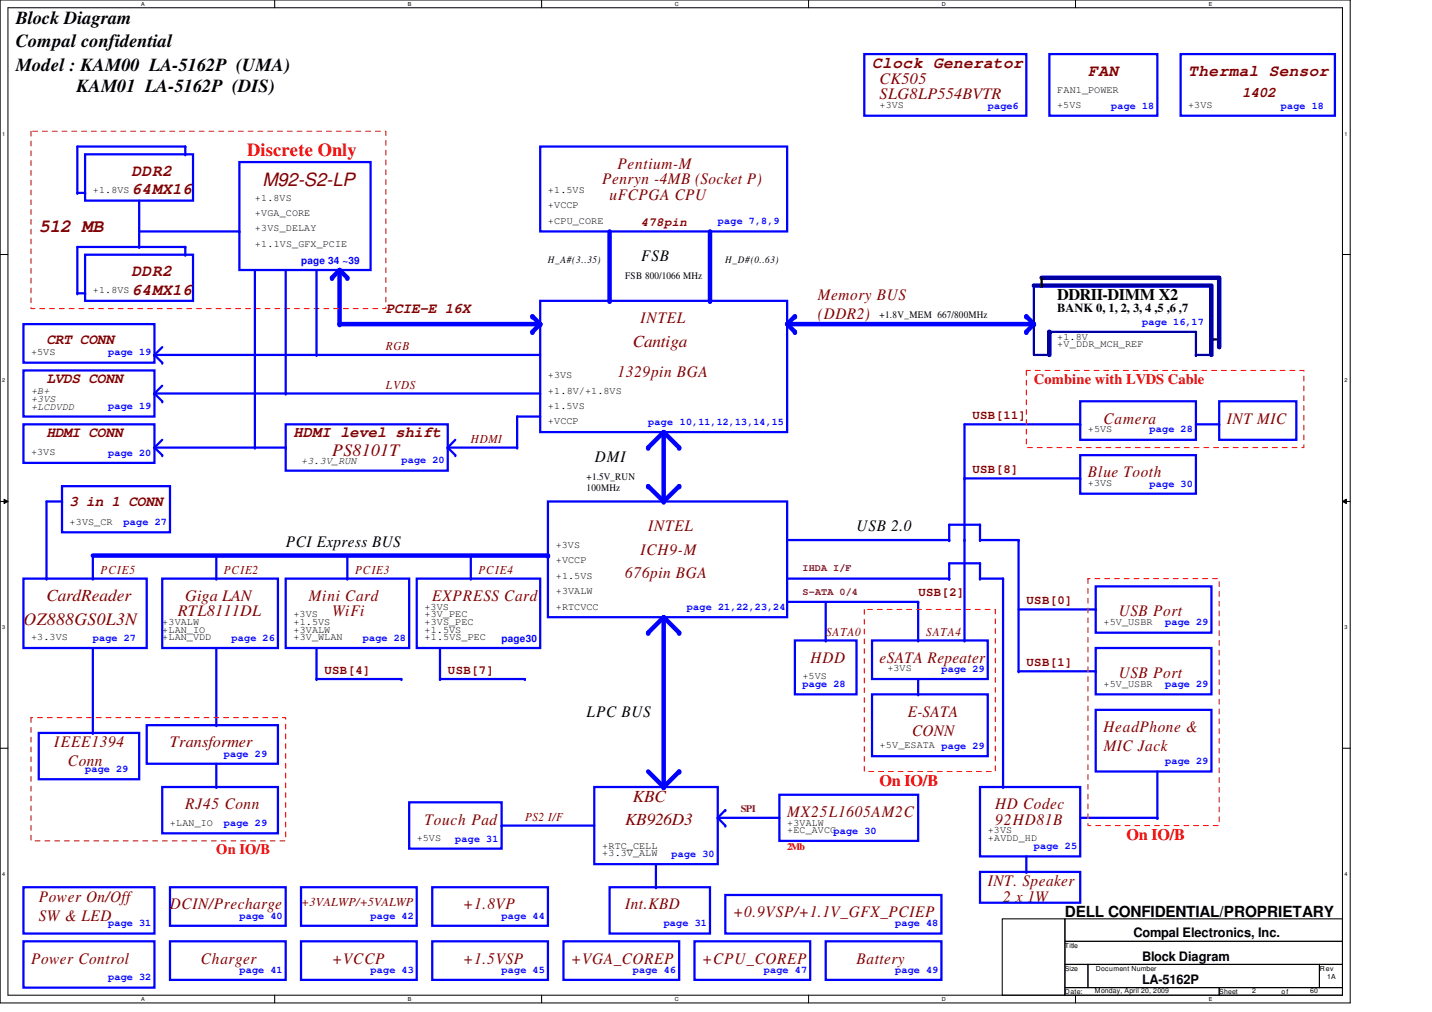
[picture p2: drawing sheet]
<svg xmlns="http://www.w3.org/2000/svg" width="297mm" height="210mm" viewBox="0 0 297 210" stroke-linecap="round" stroke-linejoin="round" font-family="sans-serif">
<path d="M0 0h280.1v208h-280.1zM1.6 1.6h276.9v204.8h-276.9z" fill="none" stroke="#000" stroke-width=".21"/>
<g fill="#fff">
<path d="M29.3 .2h.7v1.2h-.7z"/>
<path d="M29.3 206.6h.7v1.2h-.7z"/>
</g>
<path d="M57 0v1.6M57 206.4v1.6" fill="none" stroke="#000" stroke-width=".21"/>
<g fill="#fff">
<path d="M84.6 .2h.7v1.2h-.7z"/>
<path d="M84.6 206.6h.7v1.2h-.7z"/>
</g>
<path d="M112.3 0v1.6M112.3 206.4v1.6" fill="none" stroke="#000" stroke-width=".21"/>
<g fill="#fff">
<path d="M140 .2h.8v1.2h-.8z"/>
<path d="M140 206.6h.8v1.2h-.8z"/>
</g>
<path d="M167.7 0v1.6M167.7 206.4v1.6" fill="none" stroke="#000" stroke-width=".21"/>
<g fill="#fff">
<path d="M195.4 .2h.7v1.2h-.7z"/>
<path d="M195.4 206.6h.7v1.2h-.7z"/>
</g>
<path d="M223.1 0v1.6M223.1 206.4v1.6" fill="none" stroke="#000" stroke-width=".21"/>
<g fill="#fff">
<path d="M250.7 .2h.8v1.2h-.8z"/>
<path d="M250.7 206.6h.8v1.2h-.8z"/>
<path d="M.5 27.2h.6v1.2h-.6z"/>
<path d="M278.9 27.2h.6v1.2h-.6z"/>
<path d="M.5 78.4h.6v1.1h-.6z"/>
<path d="M278.9 78.4h.6v1.1h-.6z"/>
</g>
<path d="M0 52.8h1.6M278.5 52.8h1.6" fill="none" stroke="#000" stroke-width=".21"/>
<g fill="#fff">
<path d="M.5 129.6h.6v1.2h-.6z"/>
<path d="M278.9 129.6h.6v1.2h-.6z"/>
</g>
<path d="M0 104h1.6M.8 103.5l.8 .5-.8 .4zM278.5 104l.8-.5v.9zM278.5 104h1.6" fill="none" stroke="#000" stroke-width=".21"/>
<path d="M.8 103.5l.8 .5-.8 .4zM278.5 104l.8-.5v.9z" fill="#000"/>
<g fill="#fff">
<path d="M.5 180.8h.6v1.1h-.6z"/>
<path d="M278.9 180.8h.6v1.1h-.6z"/>
</g>
<path d="M0 155.2h1.6M278.5 155.2h1.6M207.9 190.6h13v15.8h-13zM220.9 190.6h57.6v4.6h-57.6zM220.9 195.2h57.6v4.8h-57.6zM220.9 200h4.8v4.9h-4.8zM220.9 204.9h32v1.5h-32zM225.7 200h48v4.9h-48zM252.9 204.9h25.6v1.5h-25.6zM273.7 200h4.8v4.9h-4.8z" fill="none" stroke="#000" stroke-width=".21"/>
<path d="M137.7 89.6l3.2 3.2" fill="none" stroke="#00f" stroke-width=".93"/>
<circle cx="140.9" cy="92.8" r=".47" fill="#00f"/>
<path d="M137.7 89.6l-3.3 3.2" fill="none" stroke="#00f" stroke-width=".93"/>
<circle cx="134.4" cy="92.8" r=".47" fill="#00f"/>
<path d="M217.7 11.2h22.4v12.8h-22.4zM112.1 30.4h51.2v17.6h-51.2z" fill="none" stroke="#00f" stroke-width=".47"/>
<path d="M126.4 48v14.4" fill="none" stroke="#00f" stroke-width=".93"/>
<circle cx="126.4" cy="62.4" r=".47" fill="#00f"/>
<path d="M112.1 62.4h51.2v27.2h-51.2zM84.9 166.4h19.2v9.6h-19.2zM104.1 171.2h19.2M123.3 163.2h25.6v16h-25.6z" fill="none" stroke="#00f" stroke-width=".47"/>
<circle cx="104.1" cy="171.2" r=".23" fill="#00f"/>
<path d="M244.9 11.2h32v12.8h-32zM113.7 104h49.6v24h-49.6z" fill="none" stroke="#00f" stroke-width=".47"/>
<path d="M137.7 128l-3.3 3.2" fill="none" stroke="#00f" stroke-width=".93"/>
<circle cx="134.4" cy="131.2" r=".47" fill="#00f"/>
<path d="M137.7 128l3.2 3.2" fill="none" stroke="#00f" stroke-width=".93"/>
<circle cx="140.9" cy="131.2" r=".47" fill="#00f"/>
<path d="M171.3 124.8v8" fill="none" stroke="#00f" stroke-width=".47"/>
<circle cx="171.3" cy="132.8" r=".23" fill="#00f"/>
<path d="M163.3 120h33.6M164.9 132.8h12.8v11.2h-12.8z" fill="none" stroke="#00f" stroke-width=".47"/>
<circle cx="196.9" cy="120" r=".23" fill="#00f"/>
<path d="M19.3 115.2h94.4" fill="none" stroke="#00f" stroke-width=".93"/>
<circle cx="113.7" cy="115.2" r=".47" fill="#00f"/>
<path d="M140.9 160l-3.2 3.2" fill="none" stroke="#00f" stroke-width=".93"/>
<circle cx="140.9" cy="160" r=".47" fill="#00f"/>
<path d="M137.7 128v35.2" fill="none" stroke="#00f" stroke-width=".93"/>
<circle cx="137.7" cy="163.2" r=".47" fill="#00f"/>
<path d="M134.4 160l3.3 3.2" fill="none" stroke="#00f" stroke-width=".93"/>
<circle cx="137.7" cy="163.2" r=".47" fill="#00f"/>
<path d="M163.3 124.8h27.2" fill="none" stroke="#00f" stroke-width=".47"/>
<circle cx="190.5" cy="124.8" r=".23" fill="#00f"/>
<path d="M163.3 112h33.6" fill="none" stroke="#00f" stroke-width=".47"/>
<circle cx="196.9" cy="112" r=".23" fill="#00f"/>
<path d="M134.4 100.8l3.3 3.2" fill="none" stroke="#00f" stroke-width=".93"/>
<circle cx="134.4" cy="100.8" r=".47" fill="#00f"/>
<path d="M140.9 100.8l-3.2 3.2" fill="none" stroke="#00f" stroke-width=".93"/>
<circle cx="140.9" cy="100.8" r=".47" fill="#00f"/>
<path d="M137.7 89.6v14.4" fill="none" stroke="#00f" stroke-width=".93"/>
<circle cx="137.7" cy="104" r=".47" fill="#00f"/>
<path d="M248.1 73.6h3.2" fill="none" stroke="#0000a0" stroke-width=".47"/>
<circle cx="248.1" cy="73.6" r=".23" fill="#0000a0"/>
<path d="M251.3 70.4h1.6" fill="none" stroke="#000" stroke-width=".47"/>
<circle cx="251.3" cy="70.4" r=".23" fill="#000"/>
<path d="M211.3 139.2h16" fill="none" stroke="#00f" stroke-width=".47"/>
<circle cx="227.3" cy="139.2" r=".23" fill="#00f"/>
<path d="M163.3 67.2l1.6 1.6" fill="none" stroke="#00f" stroke-width=".93"/>
<circle cx="164.9" cy="68.8" r=".47" fill="#00f"/>
<path d="M214.5 67.2l-1.6 1.6" fill="none" stroke="#00f" stroke-width=".93"/>
<circle cx="212.9" cy="68.8" r=".47" fill="#00f"/>
<path d="M217.7 68.8h30.4" fill="none" stroke="#0000a0" stroke-width=".47"/>
<circle cx="248.1" cy="68.8" r=".23" fill="#0000a0"/>
<path d="M164.9 65.6l-1.6 1.6" fill="none" stroke="#00f" stroke-width=".93"/>
<circle cx="164.9" cy="65.6" r=".47" fill="#00f"/>
<path d="M163.3 67.2h51.2" fill="none" stroke="#00f" stroke-width=".93"/>
<circle cx="214.5" cy="67.2" r=".47" fill="#00f"/>
<path d="M214.5 59.2h36.8v14.4M216.1 57.6h36.8v14.4" fill="none" stroke="#0000a0" stroke-width=".93"/>
<path d="M214.5 59.2v14.4h3.2M248.1 68.8v4.8" fill="none" stroke="#0000a0" stroke-width=".47"/>
<circle cx="248.1" cy="73.6" r=".23" fill="#0000a0"/>
<path d="M217.7 68.8v4.8" fill="none" stroke="#0000a0" stroke-width=".93"/>
<circle cx="217.7" cy="68.8" r=".47" fill="#0000a0"/>
<path d="M216.1 57.6v1.6" fill="none" stroke="#000" stroke-width=".47"/>
<circle cx="216.1" cy="59.2" r=".23" fill="#000"/>
<path d="M212.9 65.6l1.6 1.6" fill="none" stroke="#00f" stroke-width=".93"/>
<circle cx="212.9" cy="65.6" r=".47" fill="#00f"/>
<path d="M200.1 99.2v12.8" fill="none" stroke="#00f" stroke-width=".47"/>
<circle cx="200.1" cy="112" r=".23" fill="#00f"/>
<path d="M208.1 120v43.2M227.3 134.4h24v9.6h-24zM126.4 184h20.9v9.6h-20.9z" fill="none" stroke="#00f" stroke-width=".47"/>
<circle cx="208.1" cy="163.2" r=".23" fill="#00f"/>
<path d="M224.1 169.6h16" fill="none" stroke="#00f" stroke-width=".47"/>
<circle cx="240.1" cy="169.6" r=".23" fill="#00f"/>
<path d="M227.3 147.2h24v12.8h-24zM240.1 160v9.6" fill="none" stroke="#00f" stroke-width=".47"/>
<circle cx="240.1" cy="169.6" r=".23" fill="#00f"/>
<path d="M200.1 88v11.2" fill="none" stroke="#00f" stroke-width=".47"/>
<circle cx="200.1" cy="99.2" r=".23" fill="#00f"/>
<path d="M200.1 99.2h24M224.1 94.4h24v8h-24z" fill="none" stroke="#00f" stroke-width=".47"/>
<circle cx="224.1" cy="99.2" r=".23" fill="#00f"/>
<path d="M200.1 88h24M224.1 83.2h24v8h-24z" fill="none" stroke="#00f" stroke-width=".47"/>
<circle cx="224.1" cy="88" r=".23" fill="#00f"/>
<path d="M136.1 179.2v4.8" fill="none" stroke="#00f" stroke-width=".47"/>
<circle cx="136.1" cy="184" r=".23" fill="#00f"/>
<path d="M179.3 11.2h33.6v12.8h-33.6zM211.3 126.4h16" fill="none" stroke="#00f" stroke-width=".47"/>
<circle cx="227.3" cy="126.4" r=".23" fill="#00f"/>
<path d="M65.7 134.4v6.4M227.3 121.6h24v9.6h-24z" fill="none" stroke="#00f" stroke-width=".47"/>
<circle cx="65.7" cy="140.8" r=".23" fill="#00f"/>
<path d="M72 115.2v4.8" fill="none" stroke="#00f" stroke-width=".47"/>
<circle cx="72" cy="120" r=".23" fill="#00f"/>
<path d="M97.7 115.2v4.8M59.3 120h25.6v14.4h-25.6z" fill="none" stroke="#00f" stroke-width=".47"/>
<circle cx="97.7" cy="120" r=".23" fill="#00f"/>
<path d="M86.4 120h25.7v14.4h-25.7zM91.3 140.8h17.6" fill="none" stroke="#00f" stroke-width=".47"/>
<circle cx="108.9" cy="140.8" r=".23" fill="#00f"/>
<path d="M91.3 134.4v6.4" fill="none" stroke="#00f" stroke-width=".47"/>
<circle cx="91.3" cy="140.8" r=".23" fill="#00f"/>
<path d="M65.7 140.8h17.6" fill="none" stroke="#00f" stroke-width=".47"/>
<circle cx="83.3" cy="140.8" r=".23" fill="#00f"/>
<path d="M19.3 115.2v4.8M4.9 120h25.5v14.4h-25.5z" fill="none" stroke="#00f" stroke-width=".47"/>
<circle cx="19.3" cy="120" r=".23" fill="#00f"/>
<path d="M19.3 134.4v17.6" fill="none" stroke="#00f" stroke-width=".47"/>
<circle cx="19.3" cy="152" r=".23" fill="#00f"/>
<path d="M44.9 115.2v4.8" fill="none" stroke="#00f" stroke-width=".47"/>
<circle cx="44.9" cy="120" r=".23" fill="#00f"/>
<path d="M33.7 120h24v14.4h-24zM44.9 134.4v16M8 152h20.9v9.6h-20.9zM30.4 150.4h27.3v8h-27.3z" fill="none" stroke="#00f" stroke-width=".47"/>
<circle cx="44.9" cy="150.4" r=".23" fill="#00f"/>
<path d="M6.4 148.8h52.9v25.6h-52.9z" fill="none" stroke="#f00" stroke-width=".21" stroke-dasharray="1 1 1 1 1 1 1 1"/>
<path d="M9.6 104v16" fill="none" stroke="#00f" stroke-width=".47"/>
<circle cx="9.6" cy="120" r=".23" fill="#00f"/>
<path d="M211.3 112v27.2" fill="none" stroke="#00f" stroke-width=".47"/>
<circle cx="211.3" cy="139.2" r=".23" fill="#00f"/>
<path d="M4.9 76.8h27.1v9.6h-27.1zM32 73.6l1.7 1.6" fill="none" stroke="#00f" stroke-width=".47"/>
<circle cx="33.7" cy="75.2" r=".23" fill="#00f"/>
<path d="M70.4 67.2h41.7" fill="none" stroke="#00f" stroke-width=".93"/>
<circle cx="112.1" cy="67.2" r=".47" fill="#00f"/>
<path d="M32 73.6h80.1" fill="none" stroke="#00f" stroke-width=".47"/>
<circle cx="32" cy="73.6" r=".23" fill="#00f"/>
<path d="M4.9 67.2h27.1v8h-27.1z" fill="none" stroke="#00f" stroke-width=".47"/>
<path d="M70.4 56v11.2" fill="none" stroke="#00f" stroke-width=".93"/>
<circle cx="70.4" cy="67.2" r=".47" fill="#00f"/>
<path d="M110.4 65.6l1.7 1.6" fill="none" stroke="#00f" stroke-width=".93"/>
<circle cx="110.4" cy="65.6" r=".47" fill="#00f"/>
<path d="M33.7 72l-1.7 1.6" fill="none" stroke="#00f" stroke-width=".47"/>
<circle cx="32" cy="73.6" r=".23" fill="#00f"/>
<path d="M112.1 67.2l-1.7 1.6" fill="none" stroke="#00f" stroke-width=".93"/>
<circle cx="110.4" cy="68.8" r=".47" fill="#00f"/>
<path d="M6.4 27.2h73.6v36.8h-73.6z" fill="none" stroke="#f00" stroke-width=".21" stroke-dasharray="1 1 1 1 1 1 1 1"/>
<path d="M150.4 168l-1.5 1.6" fill="none" stroke="#00f" stroke-width=".47"/>
<circle cx="150.4" cy="168" r=".23" fill="#00f"/>
<path d="M148.9 169.6l1.5 1.6" fill="none" stroke="#00f" stroke-width=".47"/>
<circle cx="150.4" cy="171.2" r=".23" fill="#00f"/>
<path d="M148.9 169.6h12.8" fill="none" stroke="#00f" stroke-width=".47"/>
<circle cx="148.9" cy="169.6" r=".23" fill="#00f"/>
<path d="M147.3 48v14.4" fill="none" stroke="#00f" stroke-width=".93"/>
<circle cx="147.3" cy="62.4" r=".47" fill="#00f"/>
<path d="M33.7 80l-1.7 1.6" fill="none" stroke="#00f" stroke-width=".47"/>
<circle cx="32" cy="81.6" r=".23" fill="#00f"/>
<path d="M32 81.6h80.1" fill="none" stroke="#00f" stroke-width=".47"/>
<circle cx="32" cy="81.6" r=".23" fill="#00f"/>
<path d="M32 81.6l1.7 1.6" fill="none" stroke="#00f" stroke-width=".47"/>
<circle cx="33.7" cy="83.2" r=".23" fill="#00f"/>
<path d="M4.9 88h27.1v8h-27.1zM9.6 104h3.3" fill="none" stroke="#00f" stroke-width=".47"/>
<circle cx="12.9" cy="104" r=".23" fill="#00f"/>
<path d="M32 92.8h27.3M12.9 100.8h22.4v9.6h-22.4z" fill="none" stroke="#00f" stroke-width=".47"/>
<circle cx="59.3" cy="92.8" r=".23" fill="#00f"/>
<path d="M33.7 91.2l-1.7 1.6" fill="none" stroke="#00f" stroke-width=".47"/>
<circle cx="32" cy="92.8" r=".23" fill="#00f"/>
<path d="M32 92.8l1.7 1.6" fill="none" stroke="#00f" stroke-width=".47"/>
<circle cx="33.7" cy="94.4" r=".23" fill="#00f"/>
<path d="M59.3 88h33.6v9.6h-33.6zM94.4 91.2l-1.5 1.6" fill="none" stroke="#00f" stroke-width=".47"/>
<circle cx="92.9" cy="92.8" r=".23" fill="#00f"/>
<path d="M92.9 92.8h14.4" fill="none" stroke="#00f" stroke-width=".47"/>
<circle cx="92.9" cy="92.8" r=".23" fill="#00f"/>
<path d="M92.9 92.8l1.5 1.6" fill="none" stroke="#00f" stroke-width=".47"/>
<circle cx="94.4" cy="94.4" r=".23" fill="#00f"/>
<path d="M107.3 86.4h4.8" fill="none" stroke="#00f" stroke-width=".47"/>
<circle cx="107.3" cy="86.4" r=".23" fill="#00f"/>
<path d="M107.3 86.4v6.4" fill="none" stroke="#00f" stroke-width=".47"/>
<circle cx="107.3" cy="92.8" r=".23" fill="#00f"/>
<path d="M190.5 124.8v8M4.9 184h27.1v9.6h-27.1zM4.9 195.2h27.1v9.7h-27.1z" fill="none" stroke="#00f" stroke-width=".47"/>
<circle cx="190.5" cy="132.8" r=".23" fill="#00f"/>
<path d="M180.9 132.8h24v8h-24zM190.5 140.8v3.2" fill="none" stroke="#00f" stroke-width=".47"/>
<circle cx="190.5" cy="144" r=".23" fill="#00f"/>
<path d="M180.9 144h24v12.8h-24zM203.3 163.2h20.8v14.4h-20.8zM212.9 177.6v3.2M203.3 180.8h20.8v6.4h-20.8z" fill="none" stroke="#00f" stroke-width=".47"/>
<path d="M179.3 126.4h27.2v33.6h-27.2z" fill="none" stroke="#f00" stroke-width=".21" stroke-dasharray="1 1 1 1 1 1 1 1"/>
<circle cx="212.9" cy="180.8" r=".23" fill="#00f"/>
<path d="M44.9 158.4v4.8" fill="none" stroke="#00f" stroke-width=".47"/>
<circle cx="44.9" cy="163.2" r=".23" fill="#00f"/>
<path d="M52.9 56v36.8M33.7 163.2h24v9.6h-24z" fill="none" stroke="#00f" stroke-width=".47"/>
<path d="M212.9 76.8h57.6v16h-57.6z" fill="none" stroke="#f00" stroke-width=".21" stroke-dasharray="1 1 1 1 1 1 1 1"/>
<circle cx="52.9" cy="92.8" r=".23" fill="#00f"/>
<path d="M59.3 56v25.6" fill="none" stroke="#00f" stroke-width=".47"/>
<circle cx="59.3" cy="81.6" r=".23" fill="#00f"/>
<path d="M65.7 56v17.6" fill="none" stroke="#00f" stroke-width=".47"/>
<circle cx="65.7" cy="73.6" r=".23" fill="#00f"/>
<path d="M17.6 32h22.4v9.6h-22.4zM17.6 52.8h22.4v9.6h-22.4zM28.9 48h20.8" fill="none" stroke="#00f" stroke-width=".47"/>
<circle cx="49.7" cy="48" r=".23" fill="#00f"/>
<path d="M49.7 33.6h27.2v22.4h-27.2z" fill="none" stroke="#00f" stroke-width=".47"/>
<path d="M70.4 56l-1.5 1.6" fill="none" stroke="#00f" stroke-width=".93"/>
<circle cx="68.9" cy="57.6" r=".47" fill="#00f"/>
<path d="M70.4 56l1.6 1.6" fill="none" stroke="#00f" stroke-width=".93"/>
<circle cx="72" cy="57.6" r=".47" fill="#00f"/>
<path d="M28.9 41.6v9.6" fill="none" stroke="#00f" stroke-width=".47"/>
<circle cx="28.9" cy="51.2" r=".23" fill="#00f"/>
<path d="M248.1 88h4.8M252.9 83.2h16v8h-16zM161.7 164.8h28.8v9.6h-28.8z" fill="none" stroke="#00f" stroke-width=".47"/>
<circle cx="252.9" cy="88" r=".23" fill="#00f"/>
<path d="M200.1 112v20.8M35.3 184h24v8h-24zM35.3 195.2h24v8h-24zM62.4 184h24v8h-24zM62.4 195.2h24v8h-24zM89.7 195.2h24v8h-24zM89.7 184h24v8h-24zM116.9 195.2h24v8h-24zM144.1 195.2h24v8h-24zM150.4 185.6h44.9v8h-44.9zM171.3 195.2h24v8h-24z" fill="none" stroke="#00f" stroke-width=".47"/>
<circle cx="200.1" cy="132.8" r=".23" fill="#00f"/>
<path d="M225.7 120h27.2v51.2h-27.2z" fill="none" stroke="#f00" stroke-width=".21" stroke-dasharray="1 1 1 1 1 1 1 1"/>
<path d="M16 30.4v9.6" fill="none" stroke="#00f" stroke-width=".47"/>
<circle cx="16" cy="40" r=".23" fill="#00f"/>
<path d="M16 30.4h22.4" fill="none" stroke="#00f" stroke-width=".47"/>
<circle cx="38.4" cy="30.4" r=".23" fill="#00f"/>
<path d="M38.4 30.4v1.6" fill="none" stroke="#00f" stroke-width=".47"/>
<circle cx="38.4" cy="32" r=".23" fill="#00f"/>
<path d="M16 51.2v9.6" fill="none" stroke="#00f" stroke-width=".47"/>
<circle cx="16" cy="60.8" r=".23" fill="#00f"/>
<path d="M16 51.2h22.4" fill="none" stroke="#00f" stroke-width=".47"/>
<circle cx="38.4" cy="51.2" r=".23" fill="#00f"/>
<path d="M38.4 51.2v1.6" fill="none" stroke="#00f" stroke-width=".47"/>
<circle cx="38.4" cy="52.8" r=".23" fill="#00f"/>
<path d="M16 40h1.6" fill="none" stroke="#00f" stroke-width=".47"/>
<circle cx="17.6" cy="40" r=".23" fill="#00f"/>
<path d="M16 60.8h1.6" fill="none" stroke="#00f" stroke-width=".47"/>
<circle cx="17.6" cy="60.8" r=".23" fill="#00f"/>
<path d="M196.9 108.8v3.2" fill="none" stroke="#00f" stroke-width=".47"/>
<circle cx="196.9" cy="112" r=".23" fill="#00f"/>
<path d="M196.9 108.8h6.4" fill="none" stroke="#00f" stroke-width=".47"/>
<circle cx="203.3" cy="108.8" r=".23" fill="#00f"/>
<path d="M203.3 108.8v3.2" fill="none" stroke="#00f" stroke-width=".47"/>
<circle cx="203.3" cy="112" r=".23" fill="#00f"/>
<path d="M203.3 112h8" fill="none" stroke="#00f" stroke-width=".47"/>
<circle cx="211.3" cy="112" r=".23" fill="#00f"/>
<path d="M196.9 116.8h6.4" fill="none" stroke="#00f" stroke-width=".47"/>
<circle cx="203.3" cy="116.8" r=".23" fill="#00f"/>
<path d="M196.9 116.8v3.2" fill="none" stroke="#00f" stroke-width=".47"/>
<circle cx="196.9" cy="120" r=".23" fill="#00f"/>
<path d="M203.3 116.8v3.2" fill="none" stroke="#00f" stroke-width=".47"/>
<circle cx="203.3" cy="120" r=".23" fill="#00f"/>
<path d="M203.3 120h4.8" fill="none" stroke="#00f" stroke-width=".47"/>
<circle cx="208.1" cy="120" r=".23" fill="#00f"/>
<g font-size="3.8">
<text x="3.3" y="5">Block Diagram</text>
<text x="3.3" y="9.8">Compal confidential</text>
<text x="3.3" y="14.6">Model : KAM00 LA-5162P (UMA)</text>
<text x="15.9" y="19">KAM01 LA-5162P (DIS)</text>
</g>
<text font-size="3.8" fill="#f00" x="51.3" y="32.3">Discrete Only</text>
<g font-size="3.8" fill="#800000">
<text x="54.4" y="38.6">M92-S2-LP</text>
<text x="8" y="48.1">512 MB</text>
</g>
<g font-size="3.6" fill="#800000">
<text x="68.9" y="94.5">PS8101T</text>
<text x="4.9" y="129.7">OZ888GS0L3N</text>
</g>
<g font-size="3.5" fill="#800000">
<text x="131.3" y="72">Cantiga</text>
<text x="9.6" y="124.8">CardReader</text>
<text x="131.3" y="166.4">KBC</text>
<text x="129.7" y="171.2">KB926D3</text>
</g>
<g font-size="3.3" fill="#800000">
<text x="180.9" y="14.1">Clock Generator</text>
<text x="182.5" y="17.4">CK505</text>
<text x="225.7" y="15.7">FAN</text>
<text x="246.5" y="15.7">Thermal Sensor</text>
<text x="182.5" y="20.6">SLG8LP554BVTR</text>
<text x="128.1" y="35">Pentium-M</text>
<text x="27.3" y="36.4">DDR2</text>
<text x="27.3" y="40.3">64MX16</text>
<text x="124.9" y="38.2">Penryn -4MB (Socket P)</text>
<text x="126.4" y="41.4">uFCPGA CPU</text>
<text x="27.3" y="57.2">DDR2</text>
<text x="27.3" y="61.1">64MX16</text>
<text x="169.7" y="62.2">Memory BUS</text>
<text x="132.9" y="67">INTEL</text>
<text x="169.7" y="66.2">(DDR2)</text>
<text x="128.1" y="78.2">1329pin BGA</text>
<text x="228.9" y="87.8">Camera</text>
<text x="254.5" y="87.8">INT MIC</text>
<text x="225.7" y="99">Blue Tooth</text>
<text x="134.4" y="110.2">INTEL</text>
<text x="129.7" y="119.8">676pin BGA</text>
<text x="132.9" y="115">ICH9-M</text>
<text x="38.4" y="124.6">Giga LAN</text>
<text x="64" y="124.6">Mini Card</text>
<text x="89.7" y="124.6">EXPRESS Card</text>
<text x="36.9" y="127.8">RTL8111DL</text>
<text x="68.9" y="127.8">WiFi</text>
<text x="232.1" y="127.8">USB Port</text>
<text x="168.1" y="137.4">HDD</text>
<text x="182.5" y="137.4">eSATA Repeater</text>
<text x="232.1" y="140.6">USB Port</text>
<text x="188.3" y="148.6">E-SATA</text>
<text x="11.3" y="155">IEEE1394</text>
<text x="35.3" y="155">Transformer</text>
<text x="189.2" y="152.6">CONN</text>
<text x="228.9" y="151.8">HeadPhone &amp;</text>
<text x="228.9" y="155.8">MIC Jack</text>
<text x="14.1" y="159">Conn</text>
<text x="38.4" y="167.9">RJ45 Conn</text>
<text x="206.5" y="167.9">HD Codec</text>
<text x="88" y="171">Touch Pad</text>
<text x="163.3" y="169.4">MX25L1605AM2C</text>
<text x="206.5" y="171">92HD81B</text>
<text x="204.9" y="183.9">INT. Speaker</text>
<text x="8" y="187">Power On/Off</text>
<text x="8" y="191">SW &amp; LED</text>
<text x="35.3" y="188.6">DCIN/Precharge</text>
<text x="96.1" y="188.6">+1.8VP</text>
<text x="129.7" y="188.6">Int.KBD</text>
<text x="152.1" y="190.2">+0.9VSP/+1.1V_GFX_PCIEP</text>
<text x="208.1" y="187">2 x 1W</text>
<text x="6.4" y="199.9">Power Control</text>
<text x="41.7" y="199.9">Charger</text>
<text x="68.9" y="199.9">+VCCP</text>
<text x="96.1" y="199.9">+1.5VSP</text>
<text x="118.5" y="199.9">+VGA_COREP</text>
<text x="145.7" y="199.9">+CPU_COREP</text>
<text x="177.7" y="199.9">Battery</text>
</g>
<g font-size="3.3">
<text x="133" y="54.2">FSB</text>
<text x="219.3" y="62.3">DDRII-DIMM X2</text>
<text x="123.4" y="95.8">DMI</text>
<text x="59.3" y="113.4">PCI Express BUS</text>
<text x="177.7" y="110.2">USB 2.0</text>
<text x="121.7" y="148.6">LPC BUS</text>
</g>
<g font-size="3.3" fill="#f00">
<text x="182.5" y="163.1">On IO/B</text>
<text x="233.7" y="174.3">On IO/B</text>
</g>
<text font-size="3.2" fill="#800000" x="60.9" y="90.7">HDMI level shift</text>
<text font-size="3.2" x="220.9" y="190.2">DELL CONFIDENTIAL/PROPRIETARY</text>
<g font-size="3" fill="#800000">
<text x="257.6" y="20.2">1402</text>
<text x="80" y="65">PCIE-E 16X</text>
<text x="9.6" y="71.4">CRT CONN</text>
<text x="9.6" y="79.4">LVDS CONN</text>
<text x="9.6" y="90.6">HDMI CONN</text>
<text x="14.4" y="105">3 in 1 CONN</text>
</g>
<g font-size="3" fill="#f00">
<text x="214.5" y="79.6">Combine with LVDS Cable</text>
<text x="44.9" y="177.2">On IO/B</text>
</g>
<g font-size="2.7">
<text x="235.1" y="194.4">Compal Electronics, Inc.</text>
<text x="236.9" y="199.4">Block Diagram</text>
<text x="236.9" y="204.2">LA-5162P</text>
</g>
<g font-size="2.5" fill="#800000">
<text x="132.9" y="46.9">478pin</text>
<text x="80" y="72.7">RGB</text>
<text x="80" y="80.7">LVDS</text>
<text x="201.7" y="86.9">USB[11]</text>
<text x="97.7" y="91.9">HDMI</text>
<text x="201.7" y="98.1">USB[8]</text>
<text x="20.9" y="119.1">PCIE5</text>
<text x="46.4" y="119.1">PCIE2</text>
<text x="73.7" y="119.1">PCIE3</text>
<text x="99.3" y="119.1">PCIE4</text>
<text x="190.5" y="123.7">USB[2]</text>
<text x="212.9" y="125.3">USB[0]</text>
<text x="171.4" y="131.9">SATA0</text>
<text x="192.1" y="131.9">SATA4</text>
<text x="67.3" y="139.7">USB[4]</text>
<text x="92.9" y="139.7">USB[7]</text>
<text x="212.9" y="138.1">USB[1]</text>
<text x="108.9" y="170.3">PS2 I/F</text>
<text x="62.4" y="187.9">+3VALWP/+5VALWP</text>
</g>
<text font-size="2.5" x="219.3" y="64.7">BANK 0, 1, 2, 3, 4 ,5 ,6 ,7</text>
<g font-size="2.1">
<text x="182.5" y="22.4">+3VS</text>
<text x="219.3" y="19.2">FAN1_POWER</text>
<text x="219.3" y="22.4">+5VS</text>
<text x="246.5" y="22.4">+3VS</text>
<text x="19.3" y="40">+1.8VS</text>
<text x="52.9" y="41.6">+1.8VS</text>
<text x="113.7" y="40">+1.5VS</text>
<text x="52.9" y="44.8">+VGA_CORE</text>
<text x="113.7" y="46.4">+CPU_CORE</text>
<text x="113.7" y="43.2">+VCCP</text>
<text x="52.9" y="48">+3VS_DELAY</text>
<text x="52.9" y="51.2">+1.1VS_GFX_PCIE</text>
<text x="113.7" y="54.7">H_A#(3..35)</text>
<text x="129.7" y="57.9">FSB 800/1066 MHz</text>
<text x="150.4" y="54.7">H_D#(0..63)</text>
<text x="19.3" y="60.8">+1.8VS</text>
<text x="182.5" y="65.9">+1.8V_MEM 667/800MHz</text>
<text x="219.3" y="70.4">+1.8V</text>
<text x="6.4" y="73.6">+5VS</text>
<text x="219.3" y="72">+V_DDR_MCH_REF</text>
<text x="6.4" y="83.4">+3VS</text>
<text x="6.4" y="81.7">+B+</text>
<text x="113.7" y="81.6">+1.8V/+1.8VS</text>
<text x="113.7" y="78.4">+3VS</text>
<text x="6.4" y="85">+LCDVDD</text>
<text x="113.7" y="84.8">+1.5VS</text>
<text x="113.7" y="88">+VCCP</text>
<text x="225.7" y="89.6">+5VS</text>
<text x="6.4" y="94.4">+3VS</text>
<text x="62.4" y="96.1">+3.3V_RUN</text>
<text x="121.7" y="99.5">+1.5V_RUN</text>
<text x="121.7" y="101.9">100MHz</text>
<text x="225.7" y="100.8">+3VS</text>
<text x="14.4" y="108.8">+3VS_CR</text>
<text x="115.3" y="113.6">+3VS</text>
<text x="115.3" y="116.8">+VCCP</text>
<text x="115.3" y="120">+1.5VS</text>
<text x="115.3" y="123.2">+3VALW</text>
<text x="33.7" y="129.6">+3VALW</text>
<text x="33.7" y="131.2">+LAN_IO</text>
<text x="60.9" y="128">+3VS</text>
<text x="60.9" y="131.2">+3VALW</text>
<text x="60.9" y="129.6">+1.5VS</text>
<text x="88" y="129.6">+3VS_PEC</text>
<text x="88" y="126.4">+3VS</text>
<text x="88" y="131.2">+1.5VS</text>
<text x="88" y="128">+3V_PEC</text>
<text x="115.3" y="126.4">+RTCVCC</text>
<text x="228.9" y="129.6">+5V_USBR</text>
<text x="6.4" y="132.8">+3.3VS</text>
<text x="33.7" y="132.8">+LAN_VDD</text>
<text x="60.9" y="132.8">+3V_WLAN</text>
<text x="88" y="132.8">+1.5VS_PEC</text>
<text x="166.5" y="140.8">+5VS</text>
<text x="184.1" y="139.2">+3VS</text>
<text x="228.9" y="142.5">+5V_USBR</text>
<text x="182.5" y="155.2">+5V_ESATA page 29</text>
<text x="35.3" y="171.2">+LAN_IO</text>
<text x="163.3" y="171.2">+3VALW</text>
<text x="163.3" y="172.8">+EC_AVCCpage 30</text>
<text x="204.9" y="172.8">+3VS</text>
<text x="86.4" y="174.5">+5VS</text>
<text x="124.9" y="177.6">+3.3V_ALW</text>
<text x="124.9" y="176">+RTC_CELL</text>
<text x="204.9" y="174.5">+AVDD_HD</text>
</g>
<g font-size="2.1" fill="#00f">
<text x="204.9" y="22.5">page6</text>
<text x="230.5" y="22.5">page 18</text>
<text x="265.7" y="22.5">page 18</text>
<text x="148.9" y="46.5">page 7,8,9</text>
<text x="62.4" y="54.7">page 34 ~39</text>
<text x="236.9" y="67.3">page 16,17</text>
<text x="22.4" y="73.7">page 19</text>
<text x="22.4" y="84.9">page 19</text>
<text x="134.4" y="88.1">page 10,11,12,13,14,15</text>
<text x="238.5" y="89.7">page 28</text>
<text x="22.4" y="94.5">page 20</text>
<text x="83.3" y="96.1">page 20</text>
<text x="238.5" y="100.9">page 30</text>
<text x="25.7" y="108.9">page 27</text>
<text x="142.4" y="126.5">page 21,22,23,24</text>
<text x="241.7" y="129.7">page 29</text>
<text x="19.3" y="132.9">page 27</text>
<text x="48" y="132.9">page 26</text>
<text x="75.3" y="132.9">page 28</text>
<text x="104.1" y="133.1">page30</text>
<text x="166.5" y="142.5">page 28</text>
<text x="195.3" y="139.3">page 29</text>
<text x="241.7" y="142.5">page 29</text>
<text x="17.6" y="160.1">page 29</text>
<text x="46.4" y="156.9">page 29</text>
<text x="241.7" y="158.5">page 29</text>
<text x="46.4" y="171.3">page 29</text>
<text x="94.4" y="174.5">page 31</text>
<text x="139.3" y="177.7">page 30</text>
<text x="214.5" y="176.1">page 25</text>
<text x="49.7" y="190.5">page 40</text>
<text x="76.9" y="190.5">page 42</text>
<text x="104.1" y="190.5">page 44</text>
<text x="22.4" y="192.1">page 31</text>
<text x="137.7" y="192.1">page 31</text>
<text x="185.7" y="192.1">page 48</text>
<text x="22.4" y="203.3">page 32</text>
<text x="49.7" y="201.7">page 41</text>
<text x="76.9" y="201.7">page 43</text>
<text x="104.1" y="201.7">page 45</text>
<text x="131.3" y="201.7">page 46</text>
<text x="158.5" y="201.7">page 47</text>
<text x="185.7" y="201.7">page 49</text>
</g>
<g font-size="2.1" fill="#800040">
<text x="166.5" y="118.5">IHDA I/F</text>
<text x="166.5" y="123.3">S-ATA 0/4</text>
<text x="153.7" y="168.3">SPI</text>
</g>
<text font-size="2.1" fill="#f00" x="163.3" y="176.3">2Mb</text>
<g font-size="1.4">
<text x="220.9" y="196.6">Title</text>
<text x="220.9" y="201.4">Size</text>
<text x="227.3" y="201.4">Document Number</text>
<text x="273.8" y="201.4">Rev</text>
<text x="275.3" y="203">1A</text>
<text x="220.9" y="206.2">Date:</text>
<text x="227.1" y="206">Monday, April 20, 2009</text>
<text x="252.9" y="206.2">Sheet</text>
<text x="259.8" y="206">2</text>
<text x="265.8" y="206.2">of</text>
<text x="271.8" y="206">60</text>
</g>
<g font-size="1.1">
<text x="29.3" y="1.1">A</text>
<text x="84.6" y="1.1">B</text>
<text x="140" y="1.1">C</text>
<text x="195.4" y="1.1">D</text>
<text x="250.7" y="1.1">E</text>
<text x=".5" y="28.2">1</text>
<text x="278.9" y="28.2">1</text>
<text x=".5" y="79.3">2</text>
<text x="278.9" y="79.3">2</text>
<text x=".5" y="130.6">3</text>
<text x="278.9" y="130.6">3</text>
<text x=".5" y="181.7">4</text>
<text x="278.9" y="181.7">4</text>
<text x="29.3" y="207.6">A</text>
<text x="84.6" y="207.6">B</text>
<text x="140" y="207.6">C</text>
<text x="195.4" y="207.6">D</text>
<text x="250.7" y="207.6">E</text>
</g>
</svg>
